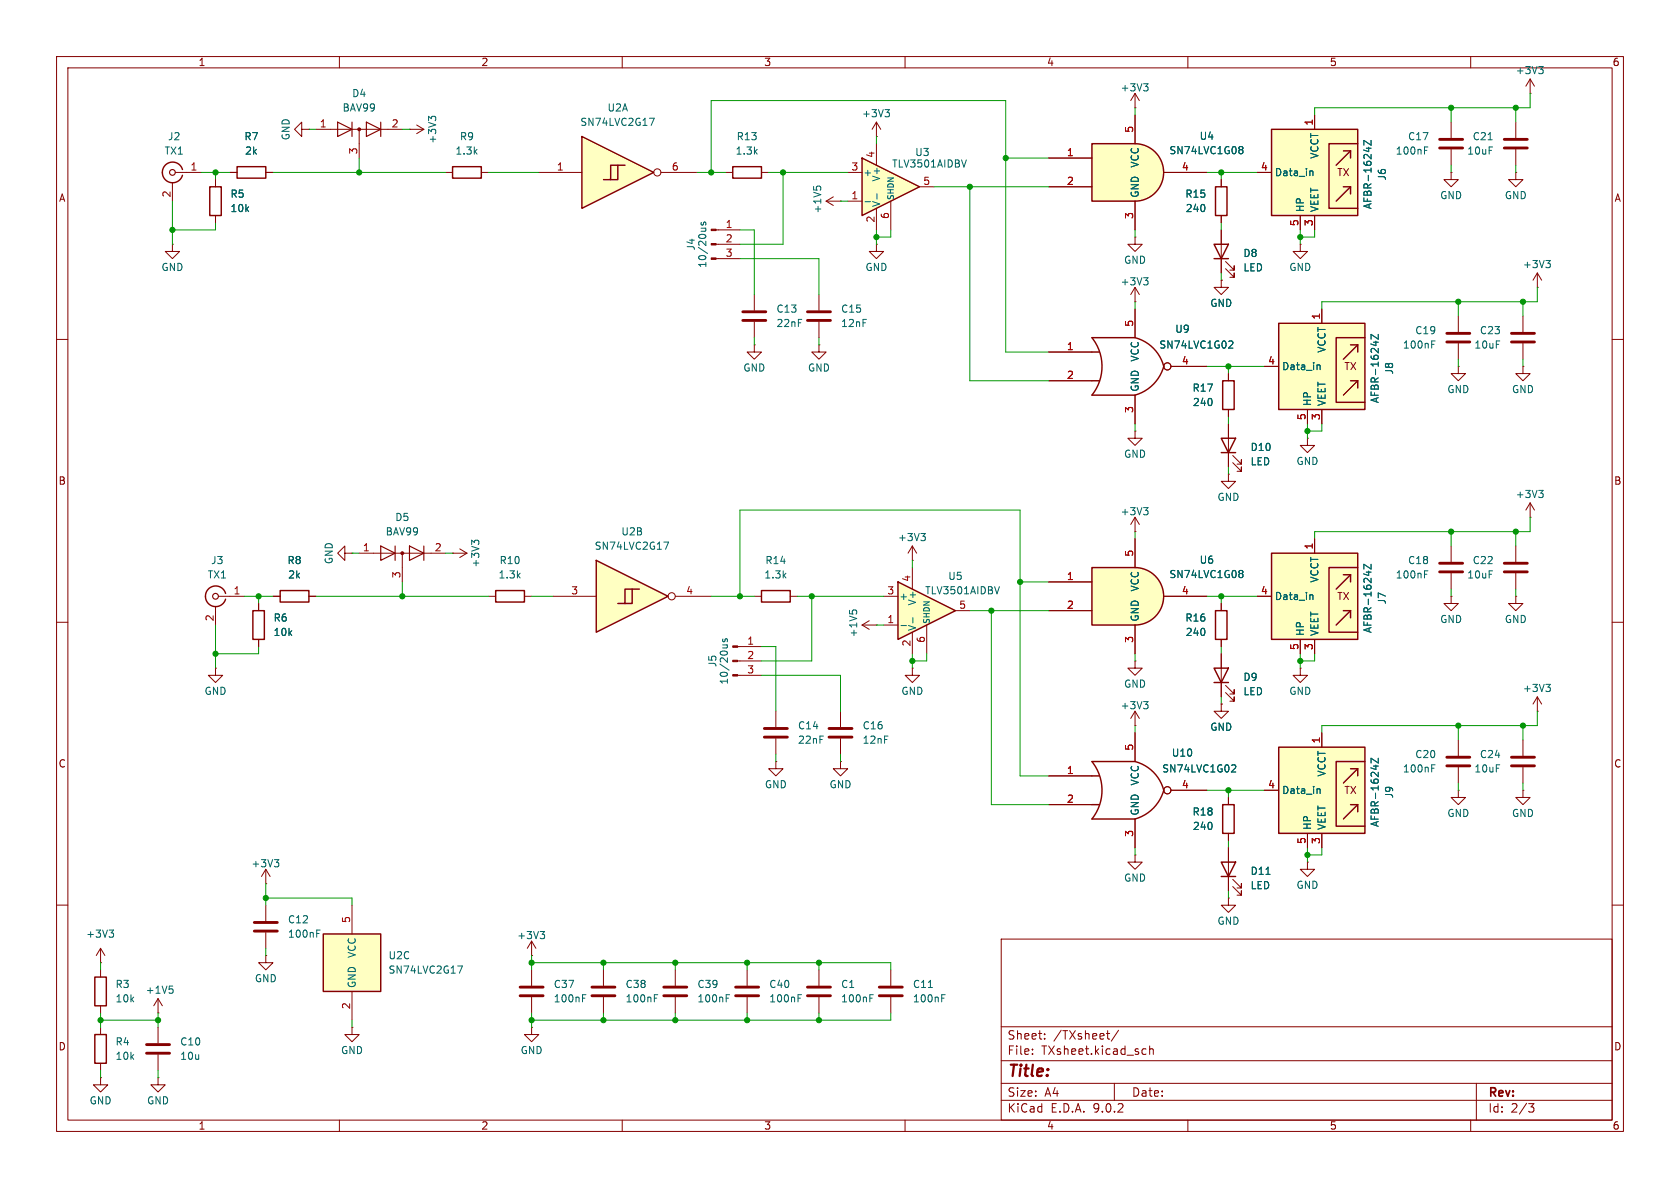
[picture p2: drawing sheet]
<svg xmlns="http://www.w3.org/2000/svg" width="297mm" height="210mm" viewBox="0 0 297 210" stroke-linecap="round" stroke-linejoin="round" font-family="sans-serif">
<g fill="none" stroke="#840000" stroke-width=".18">
<path d="M10 10h277v190h-277zM12 12h273v186h-273zM60 10v2M110 10v2M160 10v2M210 10v2M260 10v2M72.4 22.9h.1M72.4 22.9h2.5M73.7 22.1l1.2 .8M74.9 22.9l-1.2 .7M10 60h2"/>
<path d="M285 60h2M80 97.8h.1M80 97.8h2.5M81.3 97l1.2 .8M82.5 97.8l-1.2 .8M10 110h2M86.4 105.4h1.2M92.7 105.4h1.3M285 110h2M10 160h2M47 168.9v1.3h-1.3l1.3 1.3 1.3-1.3h-1.3M47 168.9h.1"/>
<path d="M106.7 171.5v2.7M106.7 176.3v2.8M144.8 171.5v2.7M144.8 176.3v2.8M157.5 171.5v2.7M157.5 176.3v2.8M177 166h108v32h-108zM285 160h2M60 198v2M62.2 181.6v1.3h-1.2l1.2 1.3 1.3-1.3h-1.3M62.2 181.6h.1M110 198v2"/>
<path d="M160 198v2M177 194.5h108M177 191.5h108M177 187.5h108M177 181.5h108M182.5 186.3v.1M182.5 185.5v.1M184.7 183.6v.1M184.7 182.8v.1M195.6 182.7h.6M195.9 183.6l.3 .1M197 191.5v3"/>
<path d="M197.7 182.1l-1.2 2M202.2 185.4l.4 .1M202.6 186.3l-.4 .1M203.2 185.5l.3-.1 .3 .1 .1 .9M203.2 184.9v1.5M210 198v2M260 198v2M261 191.5v6.5M270.2 195.1h1l-.5 .6 .4 .1 .1 .5-.3 .3h-.4"/>
</g>
<path d="M76.2 21l-.4-.4v.7M76.2 20.8l.3-.2h.3l.2 .2M83.9 95.9l-.5-.4v.8M83.9 95.7l.2-.2h.3l.3 .2M115.7 176.4h.4M115.7 175.8h.6M153.8 176.4h.4M153.8 175.8h.6M164.1 174.6h.7M166.5 176.4h.4M166.5 175.8h.6" fill="none" stroke="#006464" stroke-width=".18"/>
<path d="M104.6 174.5h4.1M104.6 176h4.1M142.7 174.5h4.1M142.7 176h4.1M155.4 174.5h4.1M155.4 176h4.1" fill="none" stroke="#840000" stroke-width=".51"/>
<path d="M87.6 104.4h5.1v2h-5.1z" fill="none" stroke="#840000" stroke-width=".25"/>
<path d="M158.7 102.9l10.2 5.1-10.2 5z" fill="#ffffc2"/>
<path d="M158.7 102.9l10.2 5.1-10.2 5z" fill="none" stroke="#840000" stroke-width=".25"/>
<g fill="none" stroke="#840000" stroke-width=".18">
<path d="M53.3 22.9v-1.3l-1.2 1.3 1.2 1.2v-1.2h1.3M54.6 22.9h.1M55.9 22.9h15.2M63.5 22.9v5M152.4 110.5h2.5M152.4 110.5l1.3 .8M153.7 109.7l-1.3 .8M154.9 110.5h.1M156.2 105.4h2.5M156.2 110.5h2.5M161.3 100.3v3.8M161.3 111.8v3.8"/>
<path d="M163.8 110.5v5.1M168.9 108h2.5M94 181.6v1.3h-1.3l1.3 1.3 1.2-1.3h-1.2M94 181.6h.1"/>
</g>
<path d="M150.2 107.9v.6M150.7 108.1l.2-.3h.3l.3 .3M159.3 110.6h.9M161.4 109.2v.9M176.7 103.7l-.4 1.3" fill="none" stroke="#006464" stroke-width=".18"/>
<path d="M59.7 21.6l2.5 1.3-2.5 1.2zM62.2 21.6v2.5M64.8 21.6l2.5 1.3-2.5 1.2zM67.3 21.6v2.5" fill="none" stroke="#840000" stroke-width=".2"/>
<circle cx="63.5" cy="22.9" r=".25" fill="#840000" stroke="#840000" stroke-width=".18"/>
<path d="M57.1 165.1h10.2v10.2h-10.2z" fill="#ffffc2"/>
<path d="M32.3 30a1.81 1.81 0 0 0-2.8-1 1.81 1.81 0 0 0 0 3 1.81 1.81 0 0 0 2.8-1M37.1 33h2v5.1h-2zM41.9 29.5h5.1v2h-5.1zM80 29.5h5.1v2h-5.1zM129.5 29.5h5.1v2h-5.1zM49.5 104.4h5.1v2h-5.1zM214.6 118.1h2.6l-1.3 2.6zM214.6 120.7h2.6M16.8 172.7h2v5.1h-2zM57.1 165.1h10.2v10.2h-10.2zM16.8 182.9h2v5.1h-2z" fill="none" stroke="#840000" stroke-width=".25"/>
<g fill="none" stroke="#840000" stroke-width=".18">
<path d="M30.5 32.3v3.3M31 30.5h4.6M38.1 31.8v1.2M38.1 38.1v1.3M40.6 30.5h1.3M47 30.5h1.3M78.7 30.5h1.3M85.1 30.5h1.3M128.3 30.5h1.2M134.6 30.5h1.3M146 35.6l1.3 .7M146 35.6h2.6"/>
<path d="M147.3 34.8l-1.3 .8M148.6 35.6h.1M30.5 43.2v1.3h1.2l-1.2 1.2-1.3-1.2h1.3M30.5 43.2h.1M126.6 40.6h4.2M126.6 43.2h4.2M126.6 45.7h4.2M61 97.8v-1.3l-1.3 1.3 1.3 1.3v-1.3h1.2M62.2 97.8h.1M63.5 97.8h15.2M71.1 97.8v5.1M161.3 99.1h.1"/>
<path d="M161.3 96.5l-.8 1.3M161.3 96.5l.8 1.3M161.3 96.5v2.6M38.1 118.1v1.3h1.3l-1.3 1.3-1.3-1.3h1.3M38.1 118.1h.1M48.3 105.4h1.2M54.6 105.4h1.3M130.4 114.3h4.2M130.4 116.8h4.2M130.4 119.4h4.2M161.3 118.1v1.3h1.3l-1.3 1.3-1.3-1.3h1.3M161.3 118.1h.1"/>
<path d="M215.9 115.6v7.6M137.2 134.6v1.3h1.2l-1.2 1.3-1.3-1.3h1.3M137.2 134.6h.1M137.2 125.7v2.8M137.2 130.6v2.8M148.6 134.6v1.3h1.3l-1.3 1.3-1.3-1.3h1.3M148.6 134.6h.1M148.6 125.7v2.8M148.6 130.6v2.8M216.7 122.4l1.5 1.6v-.8v.8h-.8M216.7 121.2l1.5 1.5v-.8v.8h-.8M47 156.2h.1"/>
<path d="M47 153.7v2.5M47 153.7l-.8 1.2M47 153.7l.8 1.2M17.8 170.2h.1M17.8 167.6v2.6M17.8 171.5v1.2M17.8 177.8v1.3M17.8 167.6l-.8 1.3M17.8 167.6l.7 1.3M27.9 179.1h.1M27.9 176.5l-.7 1.3M27.9 176.5l.8 1.3"/>
<path d="M27.9 176.5v2.6M47 160v2.8M47 164.8v2.8M62.2 160v5.1M62.2 175.3v5M94 168.9h.1M94 166.4v2.5M94 171.5v2.7M94 176.3v2.8M94 166.4l-.8 1.2M94 166.4l.7 1.2M119.4 171.5v2.7"/>
<path d="M119.4 176.3v2.8M132.1 171.5v2.7M132.1 176.3v2.8M17.8 190.5v1.3h1.2l-1.2 1.2-1.3-1.2h1.3M17.8 190.5h.1M17.8 181.6v1.3M17.8 188v1.2M27.9 190.5v1.3h1.3l-1.3 1.2-1.2-1.2h1.2M27.9 190.5h.1M27.9 181.6v2.8M27.9 186.4v2.8"/>
</g>
<g fill="none" stroke="#006464" stroke-width=".18">
<path d="M124 39.3l-.1 .3 .2 .2 .2-.1 .1-.4h.3v.5M143.8 33v.6M144.3 33.1l.3-.2h.3l.2 .2M123.9 40.3h.9M124.7 40.3l.1 .4M162.8 94.3h.8l-.4 .5M163.3 94.8l.3 .2v.3l-.3 .3M127.7 114h.9M127.8 113l-.1 .3 .2 .2 .2-.1 .1-.4h.3v.5M128.5 114l.1 .4M48.5 152h.8l-.4 .4M49 152.4l.3 .3v.3l-.3 .2"/>
<path d="M19.3 164.4h.8l-.4 .5M19.8 164.9l.3 .2v.3l-.3 .3M29.9 174.3h.6M30.4 174.8l.2 .2v.3l-.2 .3M56 165h.4M56 164.4h.6M80.9 170.8h.9l-.6 1.2M95.5 164.7h.8l-.4 .4M96 165.1l.3 .3v.3l-.3 .2M103 176.4h.4M103 175.8h.6M128.4 176.4h.4"/>
<path d="M128.4 175.8h.6M141.1 176.4h.4M141.1 175.8h.6"/>
</g>
<g fill="none" stroke="#840000" stroke-width=".51">
<path d="M135.1 128.8h4.1M135.1 130.3h4.1M146.6 128.8h4M146.6 130.3h4M45 163.1h4M45 164.6h4M91.9 174.5h4.1M91.9 176h4.1M117.3 174.5h4.1M117.3 176h4.1M130 174.5h4.1M130 176h4.1"/>
<path d="M25.9 184.7h4.1M25.9 186.2h4.1"/>
</g>
<g fill="#840000" stroke="#840000" stroke-width=".18">
<path d="M125.7 40.5h.9v.3h-.9z"/>
<path d="M125.7 43.1h.9v.2h-.9z"/>
<path d="M125.7 45.6h.9v.2h-.9z"/>
<path d="M129.5 114.2h.9v.2h-.9z"/>
<path d="M129.5 116.7h.9v.3h-.9z"/>
<path d="M129.5 119.3h.9v.2h-.9z"/>
<circle cx="71.1" cy="97.8" r=".25"/>
</g>
<g fill="none" stroke="#840000" stroke-width=".2">
<path d="M67.3 96.5l2.5 1.3-2.5 1.3zM69.8 96.5v2.6M72.4 96.5l2.5 1.3-2.5 1.3zM74.9 96.5v2.6"/>
<circle cx="30.5" cy="30.5" r=".51"/>
</g>
<g fill="#ffffc2">
<path d="M102.9 24.1l12.7 6.4-12.7 6.3z"/>
<path d="M107.9 29.2h2.6l-3.8 2.6h1.2z"/>
<path d="M109.2 29.2v2.6h-1.3z"/>
</g>
<path d="M102.9 24.1l12.7 6.4-12.7 6.3zM109.2 29.2v2.6h-1.3M110.5 29.2h-2.6v2.6h-1.2M39.9 104.9a1.81 1.81 0 0 0-2.8-1 1.81 1.81 0 0 0 0 3 1.81 1.81 0 0 0 2.8-1M44.7 108h2v5h-2z" fill="none" stroke="#840000" stroke-width=".25"/>
<g fill="none" stroke="#840000" stroke-width=".18">
<path d="M95.2 30.5h7.7M116.8 30.5h6.4M154.9 24.1h.1M154.9 21.6l-.7 1.3M154.9 21.6l.8 1.3M154.9 21.6v2.5M154.9 43.2v1.3h1.3l-1.3 1.2-1.2-1.2h1.2M154.9 43.2h.1M38.1 107.2v3.3M38.6 105.4h4.6M45.7 106.7v1.3M45.7 113v1.3"/>
<circle cx="116.2" cy="30.5" r=".63"/>
</g>
<path d="M156.5 19.4h.7l-.4 .5M157 19.9l.2 .2v.3l-.2 .2M114.8 20.9h.9l-.6 1.3" fill="none" stroke="#006464" stroke-width=".18"/>
<circle cx="38.1" cy="105.4" r=".51" fill="none" stroke="#840000" stroke-width=".2"/>
<path d="M152.4 27.9l10.2 5.1-10.2 5.1z" fill="#ffffc2"/>
<path d="M152.4 27.9l10.2 5.1-10.2 5.1z" fill="none" stroke="#840000" stroke-width=".25"/>
<path d="M149.9 30.5h2.5M149.9 35.6h2.5M154.9 25.4v3.8M154.9 36.8v3.8M157.5 35.6v5M162.6 33h2.5" fill="none" stroke="#840000" stroke-width=".18"/>
<path d="M152.9 35.7h1M155 34.2v1M170.8 28.3l-.4 1.2" fill="none" stroke="#006464" stroke-width=".18"/>
<g fill="#ffffc2">
<path d="M105.4 99.1l12.7 6.3-12.7 6.4z"/>
<path d="M110.5 104.1h2.5l-3.8 2.6h1.3z"/>
<path d="M111.8 104.1v2.6h-1.3z"/>
</g>
<path d="M105.4 99.1l12.7 6.3-12.7 6.4zM111.8 104.1v2.6h-1.3M113 104.1h-2.5v2.6h-1.3M134.6 104.4h5.1v2h-5.1z" fill="none" stroke="#840000" stroke-width=".25"/>
<g fill="none" stroke="#840000" stroke-width=".18">
<path d="M256.5 30.5v1.3h-1.2l1.2 1.2 1.3-1.2h-1.3M256.5 30.5h.1M256.5 21.6v2.8M256.5 26.4v2.8M133.3 52.1v2.8M133.3 56.9v2.8M144.8 52.1v2.8M144.8 56.9v2.8M271.8 50.8h.1M271.8 48.3l-.8 1.2M271.8 48.3l.7 1.2M271.8 48.3v2.5"/>
<path d="M133.3 61v1.2h1.3l-1.3 1.3-1.2-1.3h1.2M133.3 61h.1M144.8 61v1.2h1.2l-1.2 1.3-1.3-1.3h1.3M144.8 61h.1M97.8 105.4h7.6M119.4 105.4h6.3M133.3 105.4h1.3M139.7 105.4h1.3"/>
<circle cx="118.7" cy="105.4" r=".63"/>
</g>
<path d="M251.8 26.6h.5M251.8 26h.6M273.3 46h.8l-.4 .5M273.8 46.5l.3 .3v.3l-.3 .2M117.4 95.8h.8l-.5 1.3" fill="none" stroke="#006464" stroke-width=".18"/>
<path d="M254.5 24.6h4.1M254.5 26.2h4.1M131.3 55.1h4.1M131.3 56.6h4.1M142.7 55.1h4.1M142.7 56.6h4.1" fill="none" stroke="#840000" stroke-width=".51"/>
<path d="M224.8 22.9h15.2v15.2h-15.2z" fill="#ffffc2"/>
<path d="M224.8 22.9h15.2v15.2h-15.2zM237.5 26.7h1.3M237.5 33h1.3M238.8 26.7l-2.6 2.5M238.8 26.7v1.2M238.8 33v1.3M238.8 33l-2.6 2.6M240 25.4h-5.1v11.4h5.1" fill="none" stroke="#840000" stroke-width=".25"/>
<path d="M270.5 16.5h.1M270.5 14l-.8 1.2M270.5 14l.8 1.2M270.5 14v2.5M222.2 30.5h2.6M229.9 38.1v2.5M232.4 20.3v2.6M232.4 38.1v2.5M229.9 43.2v1.3h1.2l-1.2 1.2-1.3-1.2h1.3M229.9 43.2h.1M257.8 55.9v2.8M257.8 60.7v2.8" fill="none" stroke="#840000" stroke-width=".18"/>
<path d="M272 11.8h.8l-.4 .4M272.6 12.2l.2 .3v.3l-.2 .2M231.7 30.2l.4 .2v.7M242 26v.8M242.4 24.8v.9l-1.3-.9v.9M253.1 60.9h.4M253.1 60.3h.6" fill="none" stroke="#006464" stroke-width=".18"/>
<path d="M255.8 58.9h4M255.8 60.5h4" fill="none" stroke="#840000" stroke-width=".51"/>
<path d="M226.1 57.2h15.2v15.2h-15.2z" fill="#ffffc2"/>
<path d="M226.1 57.2h15.2v15.2h-15.2zM241.3 59.7h-5.1v11.4h5.1M238.8 61h1.2M238.8 67.3h1.2M240 61l-2.5 2.5M240 61v1.2M240 67.3v1.3M240 67.3l-2.5 2.6" fill="none" stroke="#840000" stroke-width=".25"/>
<g fill="none" stroke="#840000" stroke-width=".18">
<path d="M268 30.5v1.3h-1.3l1.3 1.2 1.2-1.2h-1.2M268 30.5h.1M268 21.6v2.8M268 26.4v2.8M233.7 54.6v2.6M269.2 55.9v2.8M223.5 64.8h2.6M231.1 72.4v2.5M233.7 72.4v2.5M257.8 64.8v1.2h-1.3l1.3 1.3 1.3-1.3h-1.3M257.8 64.8h.1M269.2 64.8v1.2h-1.2l1.2 1.3 1.3-1.3h-1.3"/>
<path d="M269.2 64.8h.1M269.2 60.7v2.8M256.5 96.5v2.8M268 96.5v2.8M256.5 101.3v2.8M268 105.4v1.3h-1.3l1.3 1.3 1.2-1.3h-1.2M268 105.4h.1M268 101.3v2.8"/>
</g>
<path d="M263.1 24.7h.7M243.7 59.1v.9l-1.3-.9v.9M233 64.5l.4 .2v.6M243.2 60.3v.8M251.8 101.5h.5M251.8 100.9h.6" fill="none" stroke="#006464" stroke-width=".18"/>
<path d="M265.9 24.6h4.1M265.9 26.2h4.1M267.2 58.9h4.1M267.2 60.5h4.1M254.5 99.6h4.1M265.9 99.6h4.1M254.5 101.1h4.1M265.9 101.1h4.1" fill="none" stroke="#840000" stroke-width=".51"/>
<path d="M224.8 97.8h15.2v15.2h-15.2z" fill="#ffffc2"/>
<path d="M215.9 77.5h2.5l-1.2 2.5zM215.9 80h2.5M224.8 97.8h15.2v15.2h-15.2zM237.5 101.6h1.3M237.5 108h1.3M238.8 101.6l-2.6 2.5M238.8 101.6v1.3M238.8 108v1.2M238.8 108l-2.6 2.5M240 100.3h-5.1v11.5h5.1" fill="none" stroke="#840000" stroke-width=".25"/>
<g fill="none" stroke="#840000" stroke-width=".18">
<path d="M217.2 74.9v7.7M231.1 77.5v1.2h1.3l-1.3 1.3-1.2-1.3h1.2M231.1 77.5h.1M217.2 83.8v1.3h-1.3l1.3 1.3 1.2-1.3h-1.2M217.2 83.8h.1M217.9 81.8l1.6 1.5v-.7v.7h-.8M217.9 80.5l1.6 1.5v-.7v.7h-.8M232.4 95.3v2.5M270.5 91.4h.1M270.5 88.9l-.8 1.3M270.5 88.9l.8 1.3M270.5 88.9v2.5"/>
<path d="M222.2 105.4h2.6M229.9 113v2.6M232.4 113v2.6M256.5 105.4v1.3h-1.2l1.2 1.3 1.3-1.3h-1.3M256.5 105.4h.1M271.8 125.7h.1M271.8 123.2l-.8 1.3M271.8 123.2l.7 1.3M271.8 123.2v2.5"/>
</g>
<path d="M242.4 99.7v.9l-1.3-.9v.9M272 86.7h.8l-.4 .5M272.6 87.2l.2 .2v.3l-.2 .3M231.7 105.1l.4 .2v.7M242 101v.7M273.3 121h.8l-.4 .5M273.8 121.5l.3 .2v.3l-.3 .2" fill="none" stroke="#006464" stroke-width=".18"/>
<path d="M226.1 132.1h15.2v15.2h-15.2z" fill="#ffffc2"/>
<path d="M226.1 132.1h15.2v15.2h-15.2zM238.8 135.9h1.2M240 135.9l-2.5 2.5M240 135.9v1.3M241.3 134.6h-5.1v11.5h5.1M238.8 142.2h1.2M240 142.2v1.3M240 142.2l-2.5 2.6" fill="none" stroke="#840000" stroke-width=".25"/>
<path d="M223.5 139.7h2.6M233.7 129.5v2.6M257.8 139.7v1.3h-1.3l1.3 1.2 1.3-1.2h-1.3M257.8 139.7h.1M257.8 130.8v2.8M257.8 135.6v2.8M269.2 139.7v1.3h-1.2l1.2 1.2 1.3-1.2h-1.3M269.2 139.7h.1M269.2 130.8v2.8M269.2 135.6v2.8M231.1 147.3v2.6M233.7 147.3v2.6" fill="none" stroke="#840000" stroke-width=".18"/>
<path d="M233 139.4l.4 .2v.7M243.2 135.2v.8M243.7 134v.9l-1.3-.9v.9M253.1 135.8h.4M253.1 135.2h.6" fill="none" stroke="#006464" stroke-width=".18"/>
<path d="M255.8 133.9h4M255.8 135.4h4M267.2 133.9h4.1M267.2 135.4h4.1" fill="none" stroke="#840000" stroke-width=".51"/>
<path d="M200.7 25.4a5.1 5.1 0 0 1 5 5.1 5.1 5.1 0 0 1-5 5.1z" fill="#ffffc2" stroke="#ffffc2" stroke-width=".18"/>
<path d="M193 25.4h7.7v10.2h-7.7z" fill="#ffffc2"/>
<path d="M193 25.4h7.7a5.1 5.1 0 0 1 5 5.1 5.1 5.1 0 0 1-5 5.1h-7.7zM214.9 33h2v5.1h-2z" fill="none" stroke="#840000" stroke-width=".25"/>
<path d="M200.7 19.1h.1M200.7 16.5v2.6M200.7 16.5l-.8 1.3M200.7 16.5l.7 1.3M185.4 27.9h7.6M185.4 33h7.6M200.7 20.3v5.1M200.7 35.6v5M205.7 30.5h7.7M215.9 31.8v1.2M215.9 38.1v1.3" fill="none" stroke="#840000" stroke-width=".18"/>
<path d="M202.2 14.8h.8l-.5 .5M202.7 15.3l.3 .2v.3l-.3 .3M219.3 25.9h.2l.2 .3-.2 .3M219.3 26.5h.2M219.5 26.5l.2 .2v.2l-.1 .2-.3 .1" fill="none" stroke="#006464" stroke-width=".18"/>
<g fill="#ffffc2">
<path d="M193 62.2h1.3z"/>
<path d="M193 67.3h1.3z"/>
</g>
<path d="M193 59.7h7.7M193 69.9h7.7" fill="none" stroke="#ffffc2" stroke-width=".18"/>
<path d="M193 59.7h7.7a7.1 7.1 0 0 1 5 5.1 7.4 7.4 0 0 1-5 5.1h-7.7a8.1 8.1 0 0 0 0-10.2zM214.6 43.2h2.6l-1.3 2.5zM214.6 45.7h2.6M193 62.2h1.3M193 67.3h1.3M216.2 67.3h2v5.1h-2z" fill="none" stroke="#840000" stroke-width=".25"/>
<g fill="none" stroke="#840000" stroke-width=".18">
<path d="M200.7 53.3h.1M200.7 41.9v1.3h-1.3l1.3 1.3 1.2-1.3h-1.2M200.7 41.9h.1M200.7 50.8v2.5M200.7 54.6v5.1M200.7 50.8l-.8 1.3M200.7 50.8l.7 1.3M215.9 49.5v1.3h-1.3l1.3 1.3 1.3-1.3h-1.3M215.9 49.5h.1M215.9 40.6v7.7M216.7 47.5l1.5 1.5v-.7v.7h-.8M216.7 46.2l1.5 1.6v-.8v.8h-.8"/>
<path d="M185.4 62.2h7.6M185.4 67.3h7.6M200.7 76.2v1.3h-1.3l1.3 1.2 1.2-1.2h-1.2M200.7 76.2h.1M200.7 69.9v5M207 64.8h6.4M217.2 66v1.3M217.2 72.4v1.3M229.9 118.1v1.3h1.2l-1.2 1.3-1.3-1.3h1.3M229.9 118.1h.1"/>
<circle cx="206.4" cy="64.8" r=".63"/>
</g>
<path d="M202.2 49.1h.8l-.5 .5M202.7 49.6l.3 .2v.3l-.3 .3M217.4 60.3h.4l.2 .3-.8 .9h.8" fill="none" stroke="#006464" stroke-width=".18"/>
<g fill="#ffffc2">
<path d="M193 137.2h1.3z"/>
<path d="M193 142.2h1.3z"/>
</g>
<path d="M193 134.6h7.7M193 144.8h7.7" fill="none" stroke="#ffffc2" stroke-width=".18"/>
<path d="M214.9 108h2v5h-2zM193 134.6h7.7a7.1 7.1 0 0 1 5 5.1 7.4 7.4 0 0 1-5 5.1h-7.7a8.1 8.1 0 0 0 0-10.2zM193 137.2h1.3M193 142.2h1.3M215.9 152.4h2.5l-1.2 2.5zM215.9 154.9h2.5M216.2 142.2h2v5.1h-2z" fill="none" stroke="#840000" stroke-width=".25"/>
<g fill="none" stroke="#840000" stroke-width=".18">
<path d="M200.7 116.8v1.3h-1.3l1.3 1.3 1.2-1.3h-1.2M200.7 116.8h.1M215.9 106.7v1.3M215.9 113v1.3M185.4 137.2h7.6M200.7 128.3h.1M200.7 125.7v2.6M200.7 129.5v5.1M200.7 125.7l-.8 1.3M200.7 125.7l.7 1.3M207 139.7h6.4M185.4 142.2h7.6"/>
<path d="M200.7 151.1v1.3h-1.3l1.3 1.3 1.2-1.3h-1.2M200.7 151.1h.1M200.7 144.8v5.1M217.2 158.8v1.2h-1.3l1.3 1.3 1.2-1.3h-1.2M217.2 158.8h.1M217.2 141v1.2M217.2 147.3v1.3M217.2 149.9v7.6M217.9 156.7l1.6 1.5v-.7v.7h-.8M217.9 155.4l1.6 1.6v-.8v.8h-.8M231.1 152.4v1.3h1.3l-1.3 1.2-1.2-1.2h1.2M231.1 152.4h.1"/>
<circle cx="206.4" cy="139.7" r=".63"/>
</g>
<path d="M202.2 124h.8l-.5 .5M202.7 124.5l.3 .2v.4l-.3 .2M217.9 135.2l.4 .1 .2 .3-.8 .9h.8M223.8 154.6h.7" fill="none" stroke="#006464" stroke-width=".18"/>
<path d="M200.7 100.3a5.1 5.1 0 0 1 5 5.1 5.1 5.1 0 0 1-5 5.1z" fill="#ffffc2" stroke="#ffffc2" stroke-width=".18"/>
<path d="M193 100.3h7.7v10.2h-7.7z" fill="#ffffc2"/>
<path d="M193 100.3h7.7a5.1 5.1 0 0 1 5 5.1 5.1 5.1 0 0 1-5 5.1h-7.7z" fill="none" stroke="#840000" stroke-width=".25"/>
<g fill="none" stroke="#840000" stroke-width=".18">
<path d="M38.1 31.8v1.2M38.1 38.1v1.3M40.6 30.5h1.3M47 30.5h1.3M185.4 27.9h7.6M185.4 33h7.6M200.7 20.3v5.1M200.7 35.6v5M205.7 30.5h7.7M215.9 31.8v1.2M215.9 38.1v1.3M222.2 30.5h2.6"/>
<path d="M229.9 38.1v2.5M232.4 20.3v2.6M232.4 38.1v2.5M200.7 54.6v5.1M215.9 49.5h.1M215.9 40.6v2.6M215.9 45.7v2.6M233.7 54.6v2.6M185.4 62.2h7.6M185.4 67.3h7.6M200.7 69.9v5M207 64.8h6.4"/>
<path d="M217.2 66v1.3M217.2 72.4v1.3M217.2 74.9v2.6M223.5 64.8h2.6M231.1 72.4v2.5M233.7 72.4v2.5M200.7 94h.1M200.7 91.4v2.6M200.7 95.3v5M200.7 91.4l-.8 1.3M200.7 91.4l.7 1.3M217.2 80v2.6"/>
<path d="M232.4 95.3v2.5M45.7 106.7v1.3M45.7 113v1.3M48.3 105.4h1.2M54.6 105.4h1.3M185.4 102.9h7.6M185.4 108h7.6M200.7 110.5v5.1M205.7 105.4h7.7M215.9 106.7v1.3M215.9 113v1.3M215.9 115.6v2.5"/>
<path d="M222.2 105.4h2.6M229.9 113v2.6M232.4 113v2.6M185.4 137.2h7.6M200.7 129.5v5.1M207 139.7h6.4M215.9 124.5v1.2h-1.3l1.3 1.3 1.3-1.3h-1.3M215.9 124.5h.1M215.9 120.7v2.5M223.5 139.7h2.6M233.7 129.5v2.6M185.4 142.2h7.6"/>
<path d="M200.7 144.8v5.1M217.2 141v1.2M217.2 147.3v1.3M217.2 149.9v2.5M217.2 154.9v2.6M231.1 147.3v2.6M233.7 147.3v2.6"/>
<circle cx="206.4" cy="64.8" r=".63"/>
<circle cx="206.4" cy="139.7" r=".63"/>
</g>
<g fill="none" stroke="#006464" stroke-width=".18">
<path d="M219.3 25.9h.2l.2 .3-.2 .3M219.3 26.5h.2M219.5 26.5l.2 .2v.2l-.1 .2-.3 .1M231.7 30.2l.4 .2v.7M242 26v.8M242.4 24.8v.9l-1.3-.9v.9M243.7 59.1v.9l-1.3-.9v.9M217.4 60.3h.4l.2 .3-.8 .9h.8M233 64.5l.4 .2v.6M243.2 60.3v.8M202.2 89.7h.8l-.5 .5M202.7 90.2l.3 .3v.3l-.3 .2"/>
<path d="M242.4 99.7v.9l-1.3-.9v.9M219.3 100.8h.2l.2 .3-.2 .3M219.3 101.4h.2M219.5 101.4l.2 .2v.3l-.1 .1-.3 .1M231.7 105.1l.4 .2v.7M242 101v.7M217.9 135.2l.4 .1 .2 .3-.8 .9h.8M233 139.4l.4 .2v.7M243.2 135.2v.8M243.7 134v.9l-1.3-.9v.9M223.8 154.6h.7"/>
</g>
<g fill="none" stroke="#009600" stroke-width=".18">
<path d="M200.7 19.1v1.2M256.5 19.1v2.5M268 19.1v2.5M270.5 16.5v2.6h-38.1v1.2M30.5 35.6v7.6M35.6 30.5h5M38.1 39.4v1.2h-7.6M38.1 30.5v1.3M48.3 30.5h30.4M54.6 22.9h1.3M63.5 27.9v2.6M71.1 22.9h1.3"/>
<path d="M86.4 30.5h8.8M123.2 30.5h5.1M125.7 30.5v-12.7h52.1v44.4h7.6M135.9 30.5h14M138.4 30.5v12.7h-7.6M148.6 35.6h1.3M154.9 24.1v1.3M165.1 33h20.3M171.4 33v34.3h14M177.8 27.9h7.6M213.4 30.5h8.8M215.9 30.5v1.3"/>
<path d="M215.9 39.4v1.2M256.5 29.2v1.3M268 29.2v1.3M130.8 40.6h2.5v11.5M130.8 45.7h14v6.4M133.3 59.7v1.3M144.8 59.7v1.3M154.9 40.6v2.6M157.5 40.6v1.3h-2.6M200.7 40.6v1.3M200.7 53.3v1.3M215.9 48.3v1.2"/>
<path d="M229.9 40.6v2.6M232.4 40.6v1.3h-2.5M257.8 53.3v2.6M269.2 53.3v2.6M271.8 50.8v2.5h-38.1v1.3M200.7 74.9v1.3M213.4 64.8h10.1M217.2 64.8v1.2M217.2 73.7v1.2M231.1 74.9v2.6M233.7 74.9v1.3h-2.6M257.8 63.5v1.3"/>
<path d="M269.2 63.5v1.3M62.2 97.8h1.3M78.7 97.8h1.3M161.3 99.1v1.2M200.7 94v1.3M217.2 82.6v1.2M256.5 94v2.5M268 94v2.5M270.5 91.4v2.6h-38.1v1.3M38.1 110.5v7.6M43.2 105.4h5.1M45.7 114.3v1.3h-7.6"/>
<path d="M45.7 105.4v1.3M55.9 105.4h30.5M71.1 102.9v2.5M94 105.4h3.8M125.7 105.4h7.6M130.8 105.4v-15.2h49.5v47h5.1M134.6 114.3h2.6v11.4M134.6 119.4h14v6.3M141 105.4h15.2M143.5 105.4v11.4h-8.9M154.9 110.5h1.3M161.3 115.6v2.5"/>
<path d="M163.8 115.6v1.2h-2.5M171.4 108h14M175.3 108v34.2h10.1M180.3 102.9h5.1M200.7 115.6v1.2M213.4 105.4h8.8M215.9 105.4v1.3M215.9 114.3v1.3M229.9 115.6v2.5M232.4 115.6v1.2h-2.5M256.5 104.1v1.3M268 104.1v1.3"/>
<path d="M137.2 133.4v1.2M148.6 133.4v1.2M200.7 128.3v1.2M213.4 139.7h10.1M215.9 123.2v1.3M217.2 139.7v1.3M257.8 128.3v2.5M257.8 138.4v1.3M269.2 128.3v2.5M269.2 138.4v1.3M271.8 125.7v2.6h-38.1v1.2M47 156.2v3.8"/>
<path d="M47 158.8h15.2v1.2M200.7 149.9v1.2M217.2 148.6v1.3M217.2 157.5v1.3M231.1 149.9v2.5M233.7 149.9v1.2h-2.6M17.8 170.2v1.3M17.8 179.1v2.5M27.9 179.1v2.5M47 167.6v1.3M94 170.2h63.5v1.3M94 168.9v2.6"/>
<path d="M94 179.1v2.5M106.7 170.2v1.3M106.7 179.1v1.2M119.4 170.2v1.3M119.4 179.1v1.2M132.1 170.2v1.3M132.1 179.1v1.2M144.8 170.2v1.3M144.8 179.1v1.2M157.5 179.1v1.2h-63.5M17.8 180.3h10.1M17.8 189.2v1.3"/>
<path d="M27.9 189.2v1.3M62.2 180.3v1.3"/>
</g>
<g fill="#009600" stroke="#009600" stroke-width=".18">
<circle cx="27.9" cy="180.3" r=".46"/>
<circle cx="94" cy="180.3" r=".46"/>
<circle cx="47" cy="158.8" r=".46"/>
<circle cx="17.8" cy="180.3" r=".46"/>
<circle cx="94" cy="170.2" r=".46"/>
<circle cx="38.1" cy="30.5" r=".46"/>
<circle cx="38.1" cy="115.6" r=".46"/>
<circle cx="71.1" cy="105.4" r=".46"/>
<circle cx="63.5" cy="30.5" r=".46"/>
<circle cx="30.5" cy="40.6" r=".46"/>
<circle cx="45.7" cy="105.4" r=".46"/>
<circle cx="161.3" cy="116.8" r=".46"/>
<circle cx="143.5" cy="105.4" r=".46"/>
<circle cx="130.8" cy="105.4" r=".46"/>
<circle cx="119.4" cy="180.3" r=".46"/>
<circle cx="132.1" cy="180.3" r=".46"/>
<circle cx="119.4" cy="170.2" r=".46"/>
<circle cx="144.8" cy="170.2" r=".46"/>
<circle cx="132.1" cy="170.2" r=".46"/>
<circle cx="106.7" cy="180.3" r=".46"/>
<circle cx="106.7" cy="170.2" r=".46"/>
<circle cx="144.8" cy="180.3" r=".46"/>
<circle cx="138.4" cy="30.5" r=".46"/>
<circle cx="154.9" cy="41.9" r=".46"/>
<circle cx="125.7" cy="30.5" r=".46"/>
<circle cx="269.2" cy="53.3" r=".46"/>
<circle cx="256.5" cy="19.1" r=".46"/>
<circle cx="229.9" cy="41.9" r=".46"/>
<circle cx="268" cy="19.1" r=".46"/>
<circle cx="257.8" cy="53.3" r=".46"/>
<circle cx="268" cy="94" r=".46"/>
<circle cx="256.5" cy="94" r=".46"/>
<circle cx="231.1" cy="76.2" r=".46"/>
<circle cx="231.1" cy="151.1" r=".46"/>
<circle cx="269.2" cy="128.3" r=".46"/>
<circle cx="257.8" cy="128.3" r=".46"/>
<circle cx="215.9" cy="30.5" r=".46"/>
<circle cx="177.8" cy="27.9" r=".46"/>
<circle cx="171.4" cy="33" r=".46"/>
<circle cx="217.2" cy="64.8" r=".46"/>
<circle cx="229.9" cy="116.8" r=".46"/>
<circle cx="215.9" cy="105.4" r=".46"/>
<circle cx="180.3" cy="102.9" r=".46"/>
<circle cx="175.3" cy="108" r=".46"/>
<circle cx="217.2" cy="139.7" r=".46"/>
</g>
<text font-size="2.8" fill="#840000" x="178" y="190.9">Title:</text>
<g font-size="2.1" fill="#840000">
<text x="178" y="184">Sheet:</text>
<text x="186.2" y="184">/TXsheet/</text>
<text x="178" y="186.7">File:</text>
<text x="184.1" y="186.7">TXsheet.kicad_sch</text>
<text x="178" y="196.9">KiCad</text>
<text x="178" y="194.1">Size:</text>
<text x="184.7" y="194.1">A4</text>
<text x="185.7" y="196.9">E.D.A.</text>
<text x="193.3" y="196.9">9.0.2</text>
<text x="200" y="194.1">Date:</text>
<text x="263" y="194.3">Rev:</text>
<text x="263" y="196.9">Id:</text>
<text x="267.1" y="196.9">2/3</text>
</g>
<g font-size="1.8" fill="#840000">
<text x="35" y="11.9">1</text>
<text x="85" y="11.9">2</text>
<text x="135" y="11.9">3</text>
<text x="185" y="11.9">4</text>
<text x="235" y="11.9">5</text>
<text x="285" y="11.9">6</text>
<text x="10.3" y="35.9">A</text>
<text x="236.3" y="31.3">TX</text>
<text x="285.3" y="35.9">A</text>
<text x="237.6" y="65.6">TX</text>
<text x="10.3" y="85.9">B</text>
<text x="285.3" y="85.9">B</text>
<text x="236.3" y="106.3">TX</text>
<text x="10.3" y="135.9">C</text>
<text x="285.3" y="135.9">C</text>
<text x="237.6" y="140.6">TX</text>
<text x="10.3" y="185.9">D</text>
<text x="285.3" y="185.9">D</text>
<text x="35" y="199.9">1</text>
<text x="85" y="199.9">2</text>
<text x="135" y="199.9">3</text>
<text x="185" y="199.9">4</text>
<text x="235" y="199.9">5</text>
<text x="285" y="199.9">6</text>
</g>
<g font-size="1.8" fill="#006464">
<text x="62.2" y="17.4">D4</text>
<text x="198" y="16.4">+3V3</text>
<text x="267.9" y="13.3">+3V3</text>
<text x="60.5" y="19.9">BAV99</text>
<text x="102.5" y="22.5">SN74LVC2G17</text>
<text x="107.3" y="19.9">U2A</text>
<text x="152.3" y="20.9">+3V3</text>
<text x="29" y="27.5">TX1</text>
<text x="29.6" y="25">J2</text>
<text x="43.1" y="25">R7</text>
<text x="43.2" y="27.5">2k</text>
<text x="51.4" y="24.9" transform="rotate(-90 51.4 24.9)">GND</text>
<text x="77.3" y="25.5" transform="rotate(-90 77.3 25.5)">+3V3</text>
<text x="80.4" y="27.5">1.3k</text>
<text x="81.2" y="25">R9</text>
<text x="130" y="27.5">1.3k</text>
<text x="130.1" y="25">R13</text>
<text x="157.6" y="29.8">TLV3501AIDBV</text>
<text x="161.7" y="27.8">U3</text>
<text x="201.5" y="29.7" transform="rotate(-90 201.5 29.7)">VCC</text>
<text x="206.6" y="27.5">SN74LVC1G08</text>
<text x="212" y="24.9">U4</text>
<text x="233.3" y="28.2" transform="rotate(-90 233.3 28.2)">VCCT</text>
<text x="246.7" y="27.5">100nF</text>
<text x="248.8" y="25">C17</text>
<text x="259.3" y="27.5">10uF</text>
<text x="260.3" y="25">C21</text>
<text x="40.6" y="35.2">R5</text>
<text x="152.5" y="31.3">+</text>
<text x="155.8" y="32.2" transform="rotate(-90 155.8 32.2)">V+</text>
<text x="201.5" y="35.1" transform="rotate(-90 201.5 35.1)">GND</text>
<text x="209.5" y="35.2">R15</text>
<text x="225.3" y="31.3">Data_in</text>
<text x="245.2" y="32" transform="rotate(-90 245.2 32)">J6</text>
<text x="254.5" y="35.4">GND</text>
<text x="265.9" y="35.4">GND</text>
<text x="40.6" y="37.7">10k</text>
<text x="145.4" y="37.8" transform="rotate(-90 145.4 37.8)">+1V5</text>
<text x="155.8" y="36.7" transform="rotate(-90 155.8 36.7)">V-</text>
<text x="209.5" y="37.7">240</text>
<text x="230.7" y="37.6" transform="rotate(-90 230.7 37.6)">HP</text>
<text x="233.3" y="37.6" transform="rotate(-90 233.3 37.6)">VEET</text>
<text x="242.7" y="37.1" transform="rotate(-90 242.7 37.1)">AFBR-1624Z</text>
<text x="123" y="44.4" transform="rotate(-90 123 44.4)">J4</text>
<text x="125.1" y="47.5" transform="rotate(-90 125.1 47.5)">10/20us</text>
<text x="198.6" y="46.8">GND</text>
<text x="219.7" y="45.6">D8</text>
<text x="269.1" y="47.6">+3V3</text>
<text x="28.4" y="48.1">GND</text>
<text x="152.9" y="48.1">GND</text>
<text x="198" y="50.6">+3V3</text>
<text x="219.7" y="48.2">LED</text>
<text x="227.8" y="48.1">GND</text>
<text x="137.2" y="55.5">C13</text>
<text x="137.2" y="58">22nF</text>
<text x="148.6" y="55.5">C15</text>
<text x="148.6" y="58">12nF</text>
<text x="207.7" y="59">U9</text>
<text x="213.9" y="54.5">GND</text>
<text x="250.1" y="59.3">C19</text>
<text x="261.5" y="59.3">C23</text>
<text x="131.3" y="65.9">GND</text>
<text x="142.7" y="65.9">GND</text>
<text x="201.5" y="64" transform="rotate(-90 201.5 64)">VCC</text>
<text x="204.9" y="61.8">SN74LVC1G02</text>
<text x="226.6" y="65.6">Data_in</text>
<text x="234.5" y="62.5" transform="rotate(-90 234.5 62.5)">VCCT</text>
<text x="247.9" y="61.8">100nF</text>
<text x="260.6" y="61.8">10uF</text>
<text x="201.5" y="69.3" transform="rotate(-90 201.5 69.3)">GND</text>
<text x="210.7" y="69.4">R17</text>
<text x="210.8" y="72">240</text>
<text x="232" y="71.9" transform="rotate(-90 232 71.9)">HP</text>
<text x="234.5" y="71.9" transform="rotate(-90 234.5 71.9)">VEET</text>
<text x="243.9" y="71.4" transform="rotate(-90 243.9 71.4)">AFBR-1624Z</text>
<text x="246.5" y="66.3" transform="rotate(-90 246.5 66.3)">J8</text>
<text x="255.8" y="69.7">GND</text>
<text x="267.2" y="69.7">GND</text>
<text x="198.6" y="81.1">GND</text>
<text x="221" y="82.5">LED</text>
<text x="221" y="79.9">D10</text>
<text x="229.1" y="82.4">GND</text>
<text x="215.1" y="88.7">GND</text>
<text x="267.9" y="88.2">+3V3</text>
<text x="68.1" y="94.8">BAV99</text>
<text x="69.8" y="92.3">D5</text>
<text x="109.8" y="94.8">U2B</text>
<text x="158.6" y="95.9">+3V3</text>
<text x="198" y="91.3">+3V3</text>
<text x="37.2" y="99.9">J3</text>
<text x="50.7" y="99.9">R8</text>
<text x="59" y="99.8" transform="rotate(-90 59 99.8)">GND</text>
<text x="84.9" y="100.4" transform="rotate(-90 84.9 100.4)">+3V3</text>
<text x="88.2" y="99.9">R10</text>
<text x="105" y="97.4">SN74LVC2G17</text>
<text x="135.2" y="99.9">R14</text>
<text x="212" y="99.9">U6</text>
<text x="248.8" y="99.9">C18</text>
<text x="260.3" y="99.9">C22</text>
<text x="36.6" y="102.5">TX1</text>
<text x="50.8" y="102.5">2k</text>
<text x="88" y="102.5">1.3k</text>
<text x="135" y="102.5">1.3k</text>
<text x="158.9" y="106.3">+</text>
<text x="162.2" y="107.1" transform="rotate(-90 162.2 107.1)">V+</text>
<text x="163.5" y="105.3">TLV3501AIDBV</text>
<text x="167.5" y="102.7">U5</text>
<text x="201.5" y="104.7" transform="rotate(-90 201.5 104.7)">VCC</text>
<text x="206.6" y="102.4">SN74LVC1G08</text>
<text x="225.3" y="106.3">Data_in</text>
<text x="233.3" y="103.1" transform="rotate(-90 233.3 103.1)">VCCT</text>
<text x="245.2" y="106.9" transform="rotate(-90 245.2 106.9)">J7</text>
<text x="246.7" y="102.5">100nF</text>
<text x="259.3" y="102.5">10uF</text>
<text x="48.3" y="110.1">R6</text>
<text x="48.3" y="112.6">10k</text>
<text x="151.7" y="112.8" transform="rotate(-90 151.7 112.8)">+1V5</text>
<text x="162.2" y="111.6" transform="rotate(-90 162.2 111.6)">V-</text>
<text x="201.5" y="110" transform="rotate(-90 201.5 110)">GND</text>
<text x="209.5" y="110.1">R16</text>
<text x="209.5" y="112.6">240</text>
<text x="230.7" y="112.5" transform="rotate(-90 230.7 112.5)">HP</text>
<text x="233.3" y="112.5" transform="rotate(-90 233.3 112.5)">VEET</text>
<text x="242.7" y="112" transform="rotate(-90 242.7 112)">AFBR-1624Z</text>
<text x="254.5" y="110.3">GND</text>
<text x="265.9" y="110.3">GND</text>
<text x="126.8" y="118" transform="rotate(-90 126.8 118)">J5</text>
<text x="36.1" y="123">GND</text>
<text x="128.9" y="121.1" transform="rotate(-90 128.9 121.1)">10/20us</text>
<text x="159.3" y="123">GND</text>
<text x="198" y="125.6">+3V3</text>
<text x="198.6" y="121.8">GND</text>
<text x="219.7" y="120.6">D9</text>
<text x="219.7" y="123.1">LED</text>
<text x="227.8" y="123">GND</text>
<text x="269.1" y="122.5">+3V3</text>
<text x="141" y="129.1">C14</text>
<text x="141" y="131.7">22nF</text>
<text x="152.4" y="129.1">C16</text>
<text x="152.4" y="131.7">12nF</text>
<text x="213.9" y="129.4">GND</text>
<text x="205.4" y="136.8">SN74LVC1G02</text>
<text x="207.1" y="134">U10</text>
<text x="234.5" y="137.4" transform="rotate(-90 234.5 137.4)">VCCT</text>
<text x="247.9" y="136.8">100nF</text>
<text x="250.1" y="134.2">C20</text>
<text x="260.6" y="136.8">10uF</text>
<text x="261.5" y="134.2">C24</text>
<text x="135.1" y="139.5">GND</text>
<text x="146.6" y="139.5">GND</text>
<text x="201.5" y="139" transform="rotate(-90 201.5 139)">VCC</text>
<text x="226.6" y="140.6">Data_in</text>
<text x="246.5" y="141.2" transform="rotate(-90 246.5 141.2)">J9</text>
<text x="201.5" y="144.3" transform="rotate(-90 201.5 144.3)">GND</text>
<text x="210.7" y="144.4">R18</text>
<text x="210.8" y="146.9">240</text>
<text x="232" y="146.8" transform="rotate(-90 232 146.8)">HP</text>
<text x="234.5" y="146.8" transform="rotate(-90 234.5 146.8)">VEET</text>
<text x="243.9" y="146.3" transform="rotate(-90 243.9 146.3)">AFBR-1624Z</text>
<text x="255.8" y="144.6">GND</text>
<text x="267.2" y="144.6">GND</text>
<text x="44.3" y="153.5">+3V3</text>
<text x="221" y="154.9">D11</text>
<text x="198.6" y="156.1">GND</text>
<text x="221" y="157.4">LED</text>
<text x="229.1" y="157.3">GND</text>
<text x="15.1" y="166">+3V3</text>
<text x="50.8" y="166">100nF</text>
<text x="50.8" y="163.4">C12</text>
<text x="91.3" y="166.2">+3V3</text>
<text x="215.1" y="163.7">GND</text>
<text x="45" y="173.8">GND</text>
<text x="63.1" y="169.4" transform="rotate(-90 63.1 169.4)">VCC</text>
<text x="68.6" y="169.8">U2C</text>
<text x="68.6" y="172.3">SN74LVC2G17</text>
<text x="20.3" y="174.9">R3</text>
<text x="20.3" y="177.4">10k</text>
<text x="25.7" y="175.9">+1V5</text>
<text x="63.1" y="174.8" transform="rotate(-90 63.1 174.8)">GND</text>
<text x="97.8" y="177.4">100nF</text>
<text x="97.8" y="174.9">C37</text>
<text x="110.5" y="177.4">100nF</text>
<text x="110.5" y="174.9">C38</text>
<text x="123.2" y="177.4">100nF</text>
<text x="123.2" y="174.9">C39</text>
<text x="135.9" y="177.4">100nF</text>
<text x="135.9" y="174.9">C40</text>
<text x="148.6" y="174.9">C1</text>
<text x="148.6" y="177.4">100nF</text>
<text x="161.3" y="177.4">100nF</text>
<text x="161.3" y="174.9">C11</text>
<text x="20.3" y="185">R4</text>
<text x="31.8" y="185">C10</text>
<text x="20.3" y="187.6">10k</text>
<text x="31.8" y="187.6">10u</text>
<text x="60.2" y="186.5">GND</text>
<text x="91.9" y="186.5">GND</text>
<text x="15.7" y="195.4">GND</text>
<text x="25.9" y="195.4">GND</text>
</g>
<g font-size="1.8" fill="#a90000">
<text x="56.4" y="22.6">1</text>
<text x="69.1" y="22.6">2</text>
<text x="200.4" y="23.6" transform="rotate(-90 200.4 23.6)">5</text>
<text x="232.2" y="22.3" transform="rotate(-90 232.2 22.3)">1</text>
<text x="63.2" y="27.4" transform="rotate(-90 63.2 27.4)">3</text>
<text x="154.7" y="28" transform="rotate(-90 154.7 28)">4</text>
<text x="188.5" y="27.7">1</text>
<text x="30.2" y="35" transform="rotate(-90 30.2 35)">2</text>
<text x="33.6" y="30.2">1</text>
<text x="98.4" y="30.2">1</text>
<text x="118.7" y="30.2">6</text>
<text x="150.4" y="30.2">3</text>
<text x="150.4" y="35.3">1</text>
<text x="163.1" y="32.8">5</text>
<text x="188.5" y="32.8">2</text>
<text x="208.8" y="30.2">4</text>
<text x="222.8" y="30.2">4</text>
<text x="128.2" y="40.4">1</text>
<text x="154.7" y="39.4" transform="rotate(-90 154.7 39.4)">2</text>
<text x="157.2" y="38.8" transform="rotate(-90 157.2 38.8)">6</text>
<text x="200.4" y="38.8" transform="rotate(-90 200.4 38.8)">3</text>
<text x="229.6" y="40.1" transform="rotate(-90 229.6 40.1)">5</text>
<text x="232.2" y="40.1" transform="rotate(-90 232.2 40.1)">3</text>
<text x="128.2" y="42.9">2</text>
<text x="128.2" y="45.5">3</text>
<text x="200.4" y="57.9" transform="rotate(-90 200.4 57.9)">5</text>
<text x="233.4" y="56.6" transform="rotate(-90 233.4 56.6)">1</text>
<text x="188.5" y="62">1</text>
<text x="208.8" y="64.5">4</text>
<text x="224.1" y="64.5">4</text>
<text x="188.5" y="67.1">2</text>
<text x="200.4" y="73.1" transform="rotate(-90 200.4 73.1)">3</text>
<text x="230.9" y="74.4" transform="rotate(-90 230.9 74.4)">5</text>
<text x="233.4" y="74.4" transform="rotate(-90 233.4 74.4)">3</text>
<text x="64.1" y="97.5">1</text>
<text x="76.8" y="97.5">2</text>
<text x="200.4" y="98.5" transform="rotate(-90 200.4 98.5)">5</text>
<text x="232.2" y="97.2" transform="rotate(-90 232.2 97.2)">1</text>
<text x="41.2" y="105.2">1</text>
<text x="70.9" y="102.3" transform="rotate(-90 70.9 102.3)">3</text>
<text x="100.9" y="105.2">3</text>
<text x="121.2" y="105.2">4</text>
<text x="156.8" y="105.2">3</text>
<text x="161" y="102.9" transform="rotate(-90 161 102.9)">4</text>
<text x="169.5" y="107.7">5</text>
<text x="188.5" y="102.6">1</text>
<text x="188.5" y="107.7">2</text>
<text x="208.8" y="105.2">4</text>
<text x="222.8" y="105.2">4</text>
<text x="37.8" y="109.9" transform="rotate(-90 37.8 109.9)">2</text>
<text x="156.8" y="110.2">1</text>
<text x="163.6" y="113.7" transform="rotate(-90 163.6 113.7)">6</text>
<text x="200.4" y="113.7" transform="rotate(-90 200.4 113.7)">3</text>
<text x="132" y="114">1</text>
<text x="132" y="116.6">2</text>
<text x="132" y="119.1">3</text>
<text x="161" y="114.4" transform="rotate(-90 161 114.4)">2</text>
<text x="229.6" y="115" transform="rotate(-90 229.6 115)">5</text>
<text x="232.2" y="115" transform="rotate(-90 232.2 115)">3</text>
<text x="233.4" y="131.5" transform="rotate(-90 233.4 131.5)">1</text>
<text x="188.5" y="136.9">1</text>
<text x="200.4" y="132.8" transform="rotate(-90 200.4 132.8)">5</text>
<text x="188.5" y="142">2</text>
<text x="208.8" y="139.4">4</text>
<text x="224.1" y="139.4">4</text>
<text x="200.4" y="148" transform="rotate(-90 200.4 148)">3</text>
<text x="230.9" y="149.3" transform="rotate(-90 230.9 149.3)">5</text>
<text x="233.4" y="149.3" transform="rotate(-90 233.4 149.3)">3</text>
<text x="62" y="163.3" transform="rotate(-90 62 163.3)">5</text>
<text x="62" y="178.5" transform="rotate(-90 62 178.5)">2</text>
</g>
<g font-size="1.4" fill="#006464">
<text x="158.2" y="35.4" transform="rotate(-90 158.2 35.4)">SHDN</text>
<text x="164.6" y="110.4" transform="rotate(-90 164.6 110.4)">SHDN</text>
</g>
</svg>
